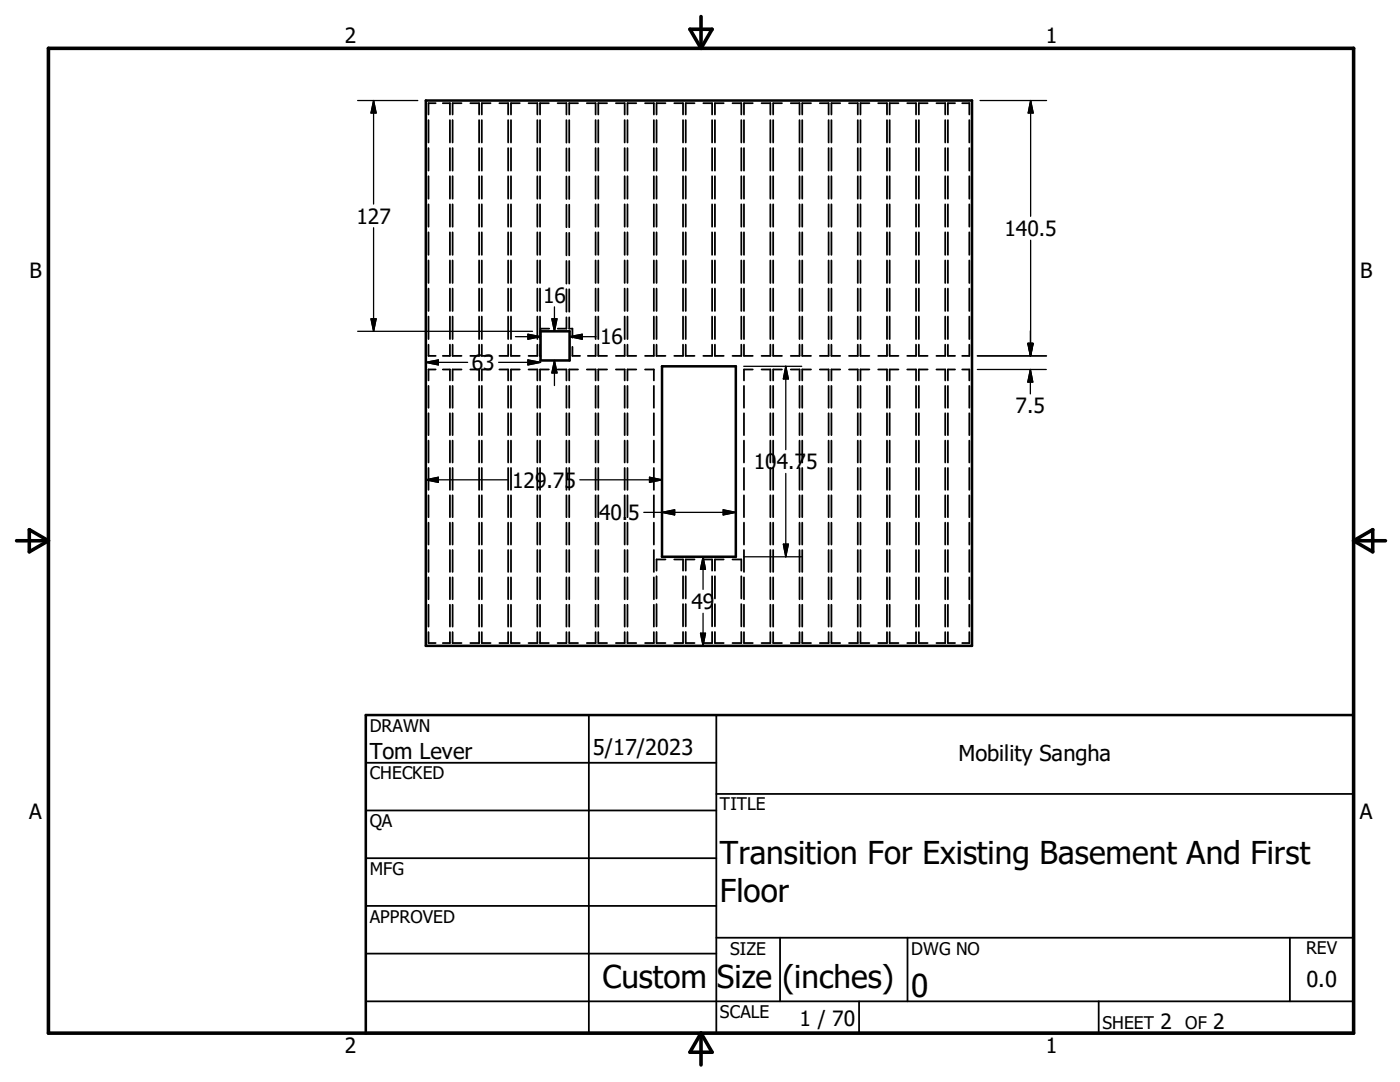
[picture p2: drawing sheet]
<svg xmlns="http://www.w3.org/2000/svg" width="279mm" height="216mm" viewBox="0 0 279 216" stroke-linecap="round" stroke-linejoin="round" font-family="sans-serif">
<g fill="none" stroke="#000" stroke-width=".36">
<path d="M85.5 24v4.4M85.5 29.6v4.4M85.5 35.2v4.5M86.9 20.6h-1.4v2.2M88.4 20.6h1.4v2.2M89.8 24v4.4M89.8 29.6v4.4M89.8 35.2v4.5M90.3 24v4.4M90.3 29.6v4.4M90.3 35.2v4.5M92.1 20.6h-1.8v2.2"/>
<path d="M93.9 20.6h1.7v2.2M95.6 24v4.4M95.6 29.6v4.4M95.6 35.2v4.5M96.2 24v4.4M96.2 29.6v4.4M96.2 35.2v4.5M97.9 20.6h-1.7v2.2M99.7 20.6h1.7v2.2M101.4 24v4.4M101.4 29.6v4.4M101.4 35.2v4.5"/>
<path d="M102 24v4.4M102 29.6v4.4M102 35.2v4.5M103.7 20.6h-1.7v2.2M105.5 20.6h1.7v2.2M107.2 24v4.4M107.2 29.6v4.4M107.2 35.2v4.5M107.8 24v4.4M107.8 29.6v4.4M107.8 35.2v4.5M109.5 20.6h-1.7v2.2"/>
<path d="M111.3 20.6h1.7v2.2M113 24v4.5M113 29.6v4.5M113 35.2v4.5M113.6 24v4.5M113.6 29.6v4.5M113.6 35.2v4.5M115.4 20.6h-1.8v2.2M117.1 20.6h1.8v2.2M118.9 24v4.4M118.9 29.6v4.4M118.9 35.2v4.5"/>
<path d="M119.4 24v4.4M119.4 29.6v4.4M119.4 35.2v4.5M121.2 20.6h-1.8v2.2M122.9 20.6h1.8v2.2M124.7 24v4.4M124.7 29.6v4.4M124.7 35.2v4.5M125.2 24v4.4M125.2 29.6v4.4M125.2 35.2v4.5M127 20.6h-1.8v2.2"/>
<path d="M128.7 20.6h1.8v2.2M130.5 24v4.4M130.5 29.6v4.4M130.5 35.2v4.5M131 24v4.4M131 29.6v4.4M131 35.2v4.5M132.8 20.6h-1.8v2.2M134.6 20.6h1.7v2.2M136.3 24v4.4M136.3 29.6v4.4M136.3 35.2v4.5"/>
<path d="M136.9 24v4.4M136.9 29.6v4.4M136.9 35.2v4.5M138.6 20.6h-1.7v2.2M140.4 20.6h1.7v2.2M142.1 24v4.4M142.1 29.6v4.4M142.1 35.2v4.5M142.7 24v4.4M142.7 29.6v4.4M142.7 35.2v4.5M144.4 20.6h-1.7v2.2"/>
<path d="M146.2 20.6h1.7v2.2M147.9 24v4.4M147.9 29.6v4.4M147.9 35.2v4.5M148.5 24v4.4M148.5 29.6v4.4M148.5 35.2v4.5M150.2 20.6h-1.7v2.2M152 20.6h1.7v2.2M153.7 24v4.4M153.7 29.6v4.4M153.7 35.2v4.5"/>
<path d="M154.3 24v4.4M154.3 29.6v4.4M154.3 35.2v4.5M156.1 20.6h-1.8v2.2M157.8 20.6h1.8v2.2M159.6 24v4.4M159.6 29.6v4.4M159.6 35.2v4.5M160.1 24v4.4M160.1 29.6v4.4M160.1 35.2v4.5M161.9 20.6h-1.8v2.2"/>
<path d="M163.6 20.6h1.8v2.2M165.4 24v4.4M165.4 29.6v4.4M165.4 35.2v4.5M165.9 24v4.4M165.9 29.6v4.4M165.9 35.2v4.5M167.7 20.6h-1.8v2.2M169.4 20.6h1.8v2.2M171.2 24v4.4M171.2 29.6v4.4M171.2 35.2v4.5"/>
<path d="M171.7 24v4.4M171.7 29.6v4.4M171.7 35.2v4.5M173.5 20.6h-1.8v2.2M175.3 20.6h1.7v2.2M177 24v4.4M177 29.6v4.4M177 35.2v4.5M177.6 24v4.4M177.6 29.6v4.4M177.6 35.2v4.5M179.3 20.6h-1.7v2.2"/>
<path d="M181.1 20.6h1.7v2.2M182.8 24v4.4M182.8 29.6v4.4M182.8 35.2v4.5M183.4 24v4.4M183.4 29.6v4.4M183.4 35.2v4.5M185.1 20.6h-1.7v2.2M186.9 20.6h1.7v2.2M188.6 24v4.4M188.6 29.6v4.4M188.6 35.2v4.5"/>
<path d="M189.2 24v4.4M189.2 29.6v4.4M189.2 35.2v4.5M190.6 20.6h-1.4v2.2M192 20.6h1.4v2.2M193.4 24v4.4M193.4 29.6v4.4M193.4 35.2v4.5M85.5 40.8v4.4M85.5 46.4v4.5M85.5 52v4.5M85.5 57.6v4.5"/>
<path d="M89.8 40.8v4.4M89.8 46.4v4.5M89.8 52v4.5M89.8 57.6v4.5M90.3 40.8v4.4M90.3 46.4v4.5M90.3 52v4.5M90.3 57.6v4.5M95.6 40.8v4.4M95.6 46.4v4.5M95.6 52v4.5M95.6 57.6v4.5"/>
<path d="M96.2 40.8v4.4M96.2 46.4v4.5M96.2 52v4.5M96.2 57.6v4.5M101.4 40.8v4.4M101.4 46.4v4.5M101.4 52v4.5M101.4 57.6v4.5M102 40.8v4.4M102 46.4v4.5M102 52v4.5M102 57.6v4.5"/>
<path d="M107.2 40.8v4.4M107.2 46.4v4.5M107.2 52v4.5M107.2 57.6v4.5M107.8 40.8v4.4M107.8 46.4v4.5M107.8 52v4.5M107.8 57.6v4.5M113 40.8v4.5M113 46.5v4.5M113 52.1v4.5M113 57.7v4.5"/>
<path d="M113.6 40.8v4.5M113.6 46.5v4.5M113.6 52.1v4.5M113.6 57.7v4.5M118.9 40.8v4.4M118.9 46.4v4.5M118.9 52v4.5M118.9 57.6v4.5M119.4 40.8v4.4M119.4 46.4v4.5M119.4 52v4.5M119.4 57.6v4.5"/>
<path d="M124.7 40.8v4.4M124.7 46.4v4.5M124.7 52v4.5M124.7 57.6v4.5M125.2 40.8v4.4M125.2 46.4v4.5M125.2 52v4.5M125.2 57.6v4.5M130.5 40.8v4.4M130.5 46.4v4.5M130.5 52v4.5M130.5 57.6v4.5"/>
<path d="M131 40.8v4.4M131 46.4v4.5M131 52v4.5M131 57.6v4.5M136.3 40.8v4.4M136.3 46.4v4.5M136.3 52v4.5M136.3 57.6v4.5M136.9 40.8v4.4M136.9 46.4v4.5M136.9 52v4.5M136.9 57.6v4.5"/>
<path d="M142.1 40.8v4.4M142.1 46.4v4.5M142.1 52v4.5M142.1 57.6v4.5M142.7 40.8v4.4M142.7 46.4v4.5M142.7 52v4.5M142.7 57.6v4.5M147.9 40.8v4.4M147.9 46.4v4.5M147.9 52v4.5M147.9 57.6v4.5"/>
<path d="M148.5 40.8v4.4M148.5 46.4v4.5M148.5 52v4.5M148.5 57.6v4.5M153.7 40.8v4.4M153.7 46.4v4.5M153.7 52v4.5M153.7 57.6v4.5M154.3 40.8v4.4M154.3 46.4v4.5M154.3 52v4.5M154.3 57.6v4.5"/>
<path d="M159.6 40.8v4.4M159.6 46.4v4.5M159.6 52v4.5M159.6 57.6v4.5M160.1 40.8v4.4M160.1 46.4v4.5M160.1 52v4.5M160.1 57.6v4.5M165.4 40.8v4.4M165.4 46.4v4.5M165.4 52v4.5M165.4 57.6v4.5"/>
<path d="M165.9 40.8v4.4M165.9 46.4v4.5M165.9 52v4.5M165.9 57.6v4.5M171.2 40.8v4.4M171.2 46.4v4.5M171.2 52v4.5M171.2 57.6v4.5M171.7 40.8v4.4M171.7 46.4v4.5M171.7 52v4.5M171.7 57.6v4.5"/>
<path d="M177 40.8v4.4M177 46.4v4.5M177 52v4.5M177 57.6v4.5M177.6 40.8v4.4M177.6 46.4v4.5M177.6 52v4.5M177.6 57.6v4.5M182.8 40.8v4.4M182.8 46.4v4.5M182.8 52v4.5M182.8 57.6v4.5"/>
<path d="M183.4 40.8v4.4M183.4 46.4v4.5M183.4 52v4.5M183.4 57.6v4.5M188.6 40.8v4.4M188.6 46.4v4.5M188.6 52v4.5M188.6 57.6v4.5M189.2 40.8v4.4M189.2 46.4v4.5M189.2 52v4.5M189.2 57.6v4.5"/>
<path d="M193.4 40.8v4.4M193.4 46.4v4.5M193.4 52v4.5M193.4 57.6v4.5M85.5 68.8v2.2h1.4M85.5 63.2v4.5M85.5 77v4.4M86.9 73.7h-1.4v2.2M88.4 73.7h1.4v2.2M89.8 68.8v2.2h-1.4M89.8 63.2v4.5M89.8 77v4.4"/>
<path d="M90.3 68.8v2.2h1.8M90.3 63.2v4.5M90.3 77v4.4M92.1 73.7h-1.8v2.2M93.9 73.7h1.7v2.2M95.6 68.8v2.2h-1.7M95.6 63.2v4.5M95.6 77v4.4M96.2 68.8v2.2h1.7M96.2 63.2v4.5M96.2 77v4.4M97.9 73.7h-1.7v2.2"/>
<path d="M99.7 73.7h1.7v2.2M101.4 68.8v2.2h-1.7M101.4 63.2v4.5M101.4 77v4.4M102 68.8v2.2h1.7M102 63.2v4.5M102 77v4.4M103.7 73.7h-1.7v2.2M105.5 73.7h1.7v2.2M107.2 68.8v2.2h-1.7M107.2 63.2v4.5M107.2 77v4.4"/>
<path d="M107.8 68.8v2.2M107.8 63.2v4.5M107.8 77v4.4M107.9 71h.1M107.9 65.9v.2M109.5 73.7h-1.7v2.2M109.6 65.6h-1.7v.2M111.3 73.7h1.7v2.2M113 63.3v2.3h-1.7M113 77v4.4M113.6 63.3v2.3h.2M113.6 77v4.4"/>
<path d="M114 65.6h.2v1.8M114.2 69.2v1.8h1.6M115.4 73.7h-1.8v2.2M117.1 73.7h1.8v2.2M118.9 68.8v2.2h-1.6M118.9 63.2v4.5M118.9 77v4.4M119.4 68.8v2.2h1.8M119.4 63.2v4.5M119.4 77v4.4M121.2 73.7h-1.8v2.2M122.9 73.7h1.8v2.2"/>
<path d="M124.7 68.8v2.2h-1.8M124.7 63.2v4.5M124.7 77v4.4M125.2 68.8v2.2h1.8M125.2 63.2v4.5M125.2 77v4.4M127 73.7h-1.8v2.2M128.7 73.7h1.8v2.2M130.5 68.8v2.2h-1.8M130.5 63.2v4.5M130.5 77v4.4M131 68.8v2.2h1.8"/>
<path d="M131 63.2v4.5M136.3 68.8v2.2h-1.7M136.3 63.2v4.5M136.9 68.8v2.2h1.7M136.9 63.2v4.5M142.1 68.8v2.2h-1.7M142.1 63.2v4.5M142.7 68.8v2.2h1.7M142.7 63.2v4.5M147.9 68.8v2.2h-1.7M147.9 63.2v4.5M148.5 68.8v2.2h1.7"/>
<path d="M148.5 63.2v4.5M148.5 77v4.4M150.2 73.7h-1.7v2.2M152 73.7h1.7v2.2M153.7 68.8v2.2h-1.7M153.7 63.2v4.5M153.7 77v4.4M154.3 68.8v2.2h1.8M154.3 63.2v4.5M154.3 77v4.4M156.1 73.7h-1.8v2.2M157.8 73.7h1.8v2.2"/>
<path d="M159.6 68.8v2.2h-1.8M159.6 63.2v4.5M159.6 77v4.4M160.1 68.8v2.2h1.8M160.1 63.2v4.5M160.1 77v4.4M161.9 73.7h-1.8v2.2M163.6 73.7h1.8v2.2M165.4 68.8v2.2h-1.8M165.4 63.2v4.5M165.4 77v4.4M165.9 68.8v2.2h1.8"/>
<path d="M165.9 63.2v4.5M165.9 77v4.4M167.7 73.7h-1.8v2.2M169.4 73.7h1.8v2.2M171.2 68.8v2.2h-1.8M171.2 63.2v4.5M171.2 77v4.4M171.7 68.8v2.2h1.8M171.7 63.2v4.5M171.7 77v4.4M173.5 73.7h-1.8v2.2M175.3 73.7h1.7v2.2"/>
<path d="M177 68.8v2.2h-1.7M177 63.2v4.5M177 77v4.4M177.6 68.8v2.2h1.7M177.6 63.2v4.5M177.6 77v4.4M179.3 73.7h-1.7v2.2M181.1 73.7h1.7v2.2M182.8 68.8v2.2h-1.7M182.8 63.2v4.5M182.8 77v4.4M183.4 68.8v2.2h1.7"/>
<path d="M183.4 63.2v4.5M183.4 77v4.4M185.1 73.7h-1.7v2.2M186.9 73.7h1.7v2.2M188.6 68.8v2.2h-1.7M188.6 63.2v4.5M188.6 77v4.4M189.2 68.8v2.2h1.4M189.2 63.2v4.5M189.2 77v4.4M190.6 73.7h-1.4v2.2M192 73.7h1.4v2.2"/>
<path d="M193.4 68.8v2.2h-1.4M193.4 63.2v4.5M193.4 77v4.4M85.5 82.5v4.3M85.5 87.9v4.4M85.5 93.4v4.3M85.5 98.8v4.4M89.8 82.5v4.3M89.8 87.9v4.4M89.8 93.4v4.3M89.8 98.8v4.4M90.3 82.5v4.3"/>
<path d="M90.3 87.9v4.4M90.3 93.4v4.3M90.3 98.8v4.4M95.6 82.5v4.3M95.6 87.9v4.4M95.6 93.4v4.3M95.6 98.8v4.4M96.2 82.5v4.3M96.2 87.9v4.4M96.2 93.4v4.3M96.2 98.8v4.4M101.4 82.5v4.3"/>
<path d="M101.4 87.9v4.4M101.4 93.4v4.3M101.4 98.8v4.4M102 82.5v4.3M102 87.9v4.4M102 93.4v4.3M102 98.8v4.4M107.2 82.5v4.3M107.2 87.9v4.4M107.2 93.4v4.3M107.2 98.8v4.4M107.8 82.5v4.3"/>
<path d="M107.8 87.9v4.4M107.8 93.4v4.3M107.8 98.8v4.4M113 82.5v4.3M113 87.9v4.4M113 93.4v4.3M113 98.8v4.4M113.6 82.5v4.3M113.6 87.9v4.4M113.6 93.4v4.3M113.6 98.8v4.4M118.9 82.5v4.3"/>
<path d="M118.9 87.9v4.4M118.9 93.4v4.3M118.9 98.8v4.4M119.4 82.5v4.3M119.4 87.9v4.4M119.4 93.4v4.3M119.4 98.8v4.4M124.7 82.5v4.3M124.7 87.9v4.4M124.7 93.4v4.3M124.7 98.8v4.4M125.2 82.5v4.3"/>
<path d="M125.2 87.9v4.4M125.2 93.4v4.3M125.2 98.8v4.4M130.5 82.5v4.3M130.5 87.9v4.4M130.5 93.4v4.3M130.5 98.8v4.4M148.5 82.5v4.3M148.5 87.9v4.4M148.5 93.4v4.3M148.5 98.8v4.4M153.7 82.5v4.3"/>
<path d="M153.7 87.9v4.4M153.7 93.4v4.3M153.7 98.8v4.4M154.3 82.5v4.3M154.3 87.9v4.4M154.3 93.4v4.3M154.3 98.8v4.4M159.6 82.5v4.3M159.6 87.9v4.4M159.6 93.4v4.3M159.6 98.8v4.4M160.1 82.5v4.3"/>
<path d="M160.1 87.9v4.4M160.1 93.4v4.3M160.1 98.8v4.4M165.4 82.5v4.3M165.4 87.9v4.4M165.4 93.4v4.3M165.4 98.8v4.4M165.9 82.5v4.3M165.9 87.9v4.4M165.9 93.4v4.3M165.9 98.8v4.4M171.2 82.5v4.3"/>
<path d="M171.2 87.9v4.4M171.2 93.4v4.3M171.2 98.8v4.4M171.7 82.5v4.3M171.7 87.9v4.4M171.7 93.4v4.3M171.7 98.8v4.4M177 82.5v4.3M177 87.9v4.4M177 93.4v4.3M177 98.8v4.4M177.6 82.5v4.3"/>
<path d="M177.6 87.9v4.4M177.6 93.4v4.3M177.6 98.8v4.4M182.8 82.5v4.3M182.8 87.9v4.4M182.8 93.4v4.3M182.8 98.8v4.4M183.4 82.5v4.3M183.4 87.9v4.4M183.4 93.4v4.3M183.4 98.8v4.4M188.6 82.5v4.3"/>
<path d="M188.6 87.9v4.4M188.6 93.4v4.3M188.6 98.8v4.4M189.2 82.5v4.3M189.2 87.9v4.4M189.2 93.4v4.3M189.2 98.8v4.4M193.4 82.5v4.3M193.4 87.9v4.4M193.4 93.4v4.3M193.4 98.8v4.4M85.5 104.3v4.4"/>
<path d="M85.5 109.8v4.3M85.5 115.2v4.4M89.8 104.3v4.4M89.8 109.8v4.3M89.8 115.2v4.4M90.3 104.3v4.4M90.3 109.8v4.3M90.3 115.2v4.4M95.6 104.3v4.4M95.6 109.8v4.3M95.6 115.2v4.4M96.2 104.3v4.4"/>
<path d="M96.2 109.8v4.3M96.2 115.2v4.4M101.4 104.3v4.4M101.4 109.8v4.3M101.4 115.2v4.4M102 104.3v4.4M102 109.8v4.3M102 115.2v4.4M107.2 104.3v4.4M107.2 109.8v4.3M107.2 115.2v4.4M107.8 104.3v4.4"/>
<path d="M107.8 109.8v4.3M107.8 115.2v4.4M113 104.3v4.4M113 109.8v4.3M113 115.2v4.4M113.6 104.3v4.4M113.6 109.8v4.3M113.6 115.2v4.4M118.9 104.3v4.4M118.9 109.8v4.3M118.9 115.2v4.4M119.4 104.3v4.4"/>
<path d="M119.4 109.8v4.3M119.4 115.2v4.4M124.7 104.3v4.4M124.7 109.8v4.3M124.7 115.2v4.4M125.2 104.3v4.4M125.2 109.8v4.3M125.2 115.2v4.4M130.5 104.3v4.4M130.5 109.8v4.3M130.5 115.2v4.4M131 115v4.4"/>
<path d="M132.8 111.6h-1.8v2.3M134.6 111.6h1.7v2.3M136.3 115v4.4M136.9 115v4.4M138.6 111.6h-1.7v2.3M140.4 111.6h1.7v2.3M142.1 115v4.4M142.7 115v4.4M144.4 111.6h-1.7v2.3M146.2 111.6h1.7v2.3M147.9 115v4.4M148.5 104.3v4.4"/>
<path d="M148.5 109.8v4.3M148.5 115.2v4.4M153.7 104.3v4.4M153.7 109.8v4.3M153.7 115.2v4.4M154.3 104.3v4.4M154.3 109.8v4.3M154.3 115.2v4.4M159.6 104.3v4.4M159.6 109.8v4.3M159.6 115.2v4.4M160.1 104.3v4.4"/>
<path d="M160.1 109.8v4.3M160.1 115.2v4.4M165.4 104.3v4.4M165.4 109.8v4.3M165.4 115.2v4.4M165.9 104.3v4.4M165.9 109.8v4.3M165.9 115.2v4.4M171.2 104.3v4.4M171.2 109.8v4.3M171.2 115.2v4.4M171.7 104.3v4.4"/>
<path d="M171.7 109.8v4.3M171.7 115.2v4.4M177 104.3v4.4M177 109.8v4.3M177 115.2v4.4M177.6 104.3v4.4M177.6 109.8v4.3M177.6 115.2v4.4M182.8 104.3v4.4M182.8 109.8v4.3M182.8 115.2v4.4M183.4 104.3v4.4"/>
<path d="M183.4 109.8v4.3M183.4 115.2v4.4M188.6 104.3v4.4M188.6 109.8v4.3M188.6 115.2v4.4M189.2 104.3v4.4M189.2 109.8v4.3M189.2 115.2v4.4M193.4 104.3v4.4M193.4 109.8v4.3M193.4 115.2v4.4M85.5 126.1v2.2h1.4"/>
<path d="M85.5 120.7v4.3M89.8 126.1v2.2h-1.4M89.8 120.7v4.3M90.3 126.1v2.2h1.8M90.3 120.7v4.3M95.6 126.1v2.2h-1.7M95.6 120.7v4.3M96.2 126.1v2.2h1.7M96.2 120.7v4.3M101.4 126.1v2.2h-1.7M101.4 120.7v4.3M102 126.1v2.2h1.7"/>
<path d="M102 120.7v4.3M107.2 126.1v2.2h-1.7M107.2 120.7v4.3M107.8 126.1v2.2h1.7M107.8 120.7v4.3M113 120.7v4.3M113 126.1v2.2h-1.7M113.6 126.1v2.2h1.8M113.6 120.7v4.3M118.9 126.1v2.2h-1.8M118.9 120.7v4.3M119.4 126.1v2.2h1.8"/>
<path d="M119.4 120.7v4.3M124.7 126.1v2.2h-1.8M124.7 120.7v4.3M125.2 126.1v2.2h1.8M125.2 120.7v4.3M130.5 126.1v2.2h-1.8M130.5 120.7v4.3M131 126.1v2.2h1.8M131 120.5v4.5M136.3 120.5v4.5M136.3 126.1v2.2h-1.7M136.9 126.1v2.2h1.7"/>
<path d="M136.9 120.5v4.5M142.1 126.1v2.2h-1.7M142.1 120.5v4.5M142.7 120.5v4.5M142.7 126.1v2.2h1.7M147.9 126.1v2.2h-1.7M147.9 120.5v4.5M148.5 126.1v2.2h1.7M148.5 120.7v4.3M153.7 126.1v2.2h-1.7M153.7 120.7v4.3M154.3 126.1v2.2h1.8"/>
<path d="M154.3 120.7v4.3M159.6 126.1v2.2h-1.8M159.6 120.7v4.3M160.1 126.1v2.2h1.8M160.1 120.7v4.3M165.4 126.1v2.2h-1.8M165.4 120.7v4.3M165.9 126.1v2.2h1.8M165.9 120.7v4.3M171.2 126.1v2.2h-1.8M171.2 120.7v4.3M171.7 126.1v2.2h1.8"/>
<path d="M171.7 120.7v4.3M177 126.1v2.2h-1.7M177 120.7v4.3M177.6 126.1v2.2h1.7M177.6 120.7v4.3M182.8 126.1v2.2h-1.7M182.8 120.7v4.3M183.4 126.1v2.2h1.7M183.4 120.7v4.3M188.6 126.1v2.2h-1.7M188.6 120.7v4.3M189.2 126.1v2.2h1.4"/>
<path d="M189.2 120.7v4.3M193.4 126.1v2.2h-1.4M193.4 120.7v4.3M73 152.2h70M117.5 142.7v63.5M143 158.4h127.1M143 142.7v63.5M73 161.7h70M73 171.2h70M73 180.8h70M73 190.3h70M73 199.8h197.1"/>
<path d="M143 187.1h127.1M155.7 187.1v12.7M171.4 199.8v6.4M181.1 187.1v12.7M219.3 199.8v6.4M257.4 187.1v12.7"/>
</g>
<path d="M85 20.1h109v108.8h-109zM107.9 66.1h5.8v5.8h-5.8zM132.1 73.1h14.7v38h-14.7zM73 142.7h197.1v63.5h-197.1z" fill="none" stroke="#000" stroke-width=".51"/>
<path d="M9.7 9.6h260.4v196.6h-260.4zM137.7 5.8h4.4l-2.2 3.8zM139.9 3.3v6.3M3.3 107.9h6.4M5.8 105.7l3.9 2.2-3.9 2.2zM270.1 107.9h6.4M270.1 107.9l3.9-2.2v4.4zM139.9 206.2v6.3M139.9 206.2l2.2 3.8h-4.4z" fill="none" stroke="#000" stroke-width=".71"/>
<g fill="none" stroke="#000" stroke-width=".25">
<path d="M71.4 20.1h12M74.6 20.1v20.6M74.6 20.1l.5 2.4h-1.1zM195.6 20.1h13.3M205.7 20.1l.5 2.4h-1zM205.7 20.1v23.1M74.6 45.4v20.7M205.7 47.9v23.1M71.4 66.1h34.9M74 63.6h1.1l-.5 2.5zM85 72.3h8.3M85 72.3l2.5-.5v1z"/>
<path d="M99.5 72.3h8.4M102.9 67.2h5M105.4 71.8l2.5 .5-2.5 .5zM105.4 66.7l2.5 .5-2.5 .5zM110.1 63.6h1.1l-.5 2.5zM110.7 61.2v4.9M110.7 71.9v5M110.7 71.9l.5 2.5h-1.1zM113.7 67.2h5.2M113.7 67.2l2.5-.5v1zM148.4 73.1h11.6M156.8 73.1v16.6"/>
<path d="M156.8 73.1l.5 2.5h-1zM195.1 71h13.8M195.1 73.7h13.7M205.2 68.5l.5 2.5M205.6 71l-.5-2.5h1.1l-.5 2.5M205.6 66v5M205.6 73.7v4.9M205.6 73.7l.5 2.5h-1zM206.1 68.5l-.5 2.5M85 95.7l2.5-.5v1zM85 95.7h16.4M115.7 95.7h16.4"/>
<path d="M129.6 95.2l2.5 .5-2.5 .5zM156.8 94.5v16.6M128.5 102.2h18.3M132.1 102.2l2.5-.5v1zM140.3 111.1v6.5M140.3 111.1l.5 2.5h-1zM144.3 101.7l2.5 .5-2.5 .5zM148.4 111.1h11.6M156.3 108.6h1l-.5 2.5zM139.8 126.4h1l-.5 2.5zM140.3 122.4v6.5"/>
</g>
<g fill="#000" stroke="#000" stroke-width=".25">
<path d="M74.6 20.1l.5 2.4h-1.1zM205.7 20.1l.5 2.4h-1zM74 63.6h1.1l-.5 2.5zM85 72.3l2.5-.5v1zM105.4 71.8l2.5 .5-2.5 .5zM105.4 66.7l2.5 .5-2.5 .5zM110.1 63.6h1.1l-.5 2.5zM110.7 71.9l.5 2.5h-1.1zM113.7 67.2l2.5-.5v1zM156.8 73.1l.5 2.5h-1zM205.1 68.5h1l-.5 2.5zM205.2 68.5h1l-.5 2.5z"/>
<path d="M205.6 73.7l.5 2.5h-1zM85 95.7l2.5-.5v1zM129.6 95.2l2.5 .5-2.5 .5zM132.1 102.2l2.5-.5v1zM140.3 111.1l.5 2.5h-1zM144.3 101.7l2.5 .5-2.5 .5zM156.3 108.6h1l-.5 2.5zM139.8 126.4h1l-.5 2.5z"/>
</g>
<g font-size="6.3">
<text x="143.7" y="172.4">Transition For Existing Basement And First</text>
<text x="143.7" y="179.9">Floor</text>
<text x="120.2" y="197.1">Custom Size (inches)</text>
<text x="181.9" y="198.9">0</text>
</g>
<g font-size="4.4">
<text x="73.8" y="151.4">Tom Lever</text>
<text x="118.3" y="150.7">5/17/2023</text>
<text x="191.3" y="151.8">Mobility Sangha</text>
<text x="260.7" y="196.9">0.0</text>
</g>
<g font-size="4.2">
<text x="68.8" y="8.7">2</text>
<text x="208.7" y="8.7">1</text>
<text x="71.1" y="44.7">127</text>
<text x="200.5" y="47.1">140.5</text>
<text x="5.9" y="55.5">B</text>
<text x="271.4" y="55.5">B</text>
<text x="108.4" y="60.4">16</text>
<text x="119.8" y="68.7">16</text>
<text x="94.1" y="73.9">63</text>
<text x="202.7" y="82.5">7.5</text>
<text x="150.5" y="93.6">104.75</text>
<text x="102.2" y="97.3">129.75</text>
<text x="119.5" y="103.8">40.5</text>
<text x="138" y="121.5">49</text>
<text x="5.8" y="163.4">A</text>
<text x="271.4" y="163.4">A</text>
<text x="159.6" y="204.7">1 / 70</text>
<text x="231.6" y="205.3">2</text>
<text x="242.1" y="205.3">2</text>
<text x="68.8" y="210.2">2</text>
<text x="208.7" y="210.2">1</text>
</g>
<g font-size="3.5">
<text x="73.8" y="146">DRAWN</text>
<text x="73.8" y="155.5">CHECKED</text>
<text x="143.7" y="161.7">TITLE</text>
<text x="73.8" y="165.1">QA</text>
<text x="73.8" y="174.6">MFG</text>
<text x="73.8" y="184.1">APPROVED</text>
<text x="145.7" y="190.5">SIZE</text>
<text x="181.9" y="190.5">DWG NO</text>
<text x="260.6" y="190.4">REV</text>
<text x="143.7" y="203.1">SCALE</text>
<text x="220" y="205.3">SHEET</text>
<text x="236.5" y="205.3">OF</text>
</g>
</svg>
